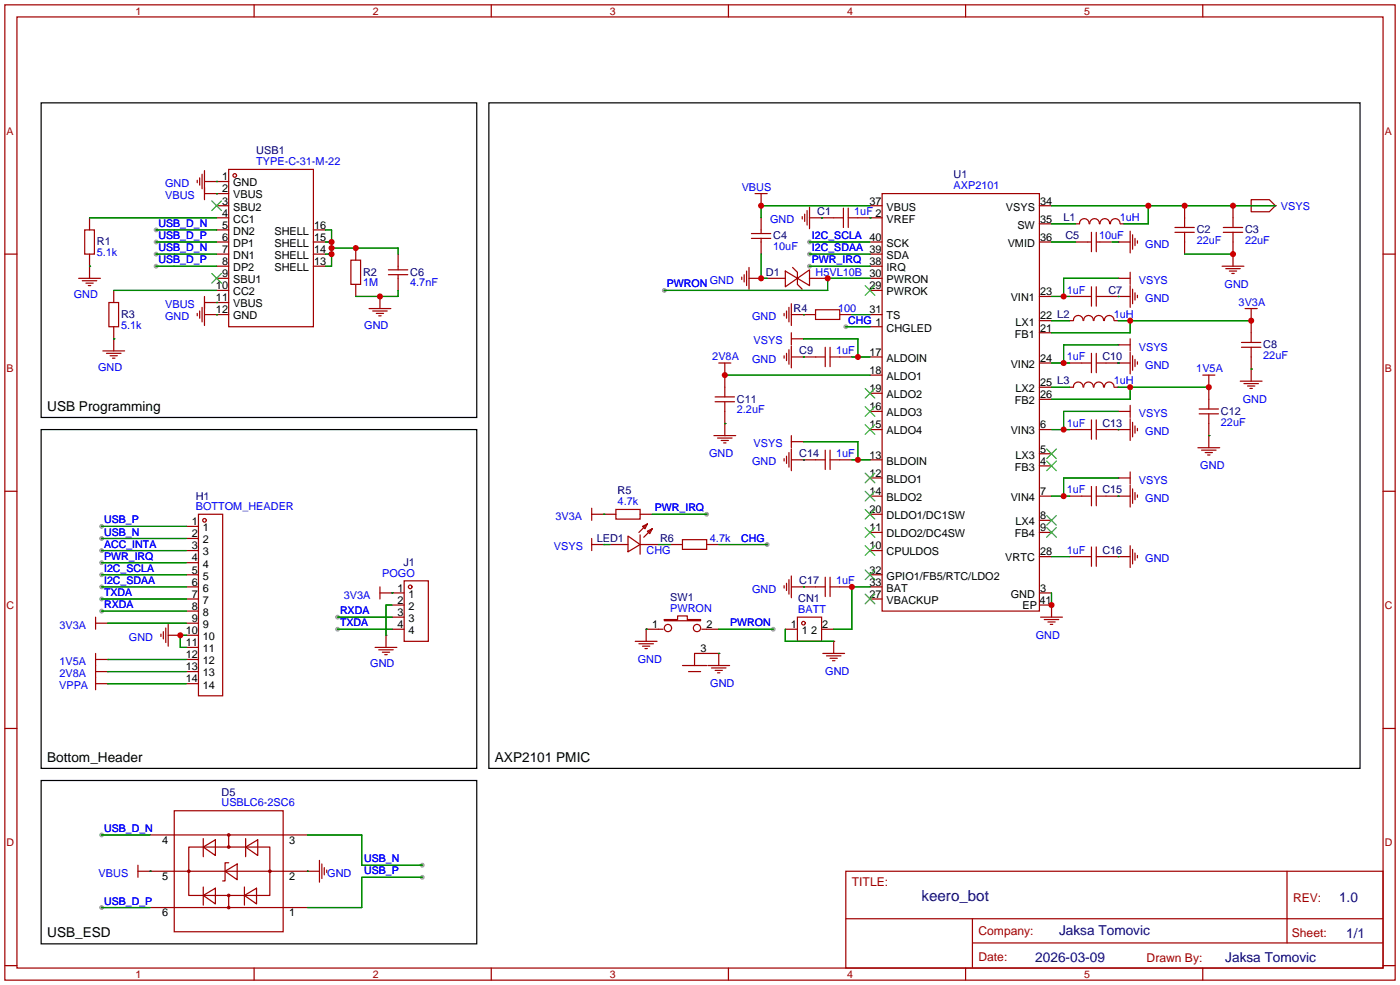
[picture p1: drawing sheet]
<svg xmlns="http://www.w3.org/2000/svg" width="294mm" height="207mm" viewBox="0 0 294 207" stroke-linecap="round" stroke-linejoin="round" font-family="sans-serif">
<g fill="#999">
<circle cx="169.9" cy="50.8" r=".51"/>
<circle cx="169.9" cy="53.3" r=".51"/>
<circle cx="169.9" cy="55.9" r=".51"/>
<circle cx="139.4" cy="61" r=".51"/>
<circle cx="177.5" cy="68.6" r=".51"/>
<circle cx="148.3" cy="108" r=".51"/>
<circle cx="161" cy="114.3" r=".51"/>
<circle cx="162.3" cy="132.1" r=".51"/>
<circle cx="32.8" cy="53.3" r=".51"/>
<circle cx="32.8" cy="55.9" r=".51"/>
<circle cx="32.8" cy="50.8" r=".51"/>
<circle cx="32.8" cy="48.3" r=".51"/>
<circle cx="70.9" cy="132.1" r=".51"/>
<circle cx="70.9" cy="129.5" r=".51"/>
<circle cx="21.3" cy="128.3" r=".51"/>
<circle cx="21.3" cy="125.7" r=".51"/>
<circle cx="21.3" cy="123.2" r=".51"/>
<circle cx="21.3" cy="120.7" r=".51"/>
<circle cx="21.3" cy="113" r=".51"/>
<circle cx="21.3" cy="110.5" r=".51"/>
<circle cx="21.3" cy="115.6" r=".51"/>
<circle cx="21.3" cy="118.1" r=".51"/>
<circle cx="88.6" cy="181.6" r=".51"/>
<circle cx="88.6" cy="184.2" r=".51"/>
<circle cx="21.3" cy="175.3" r=".51"/>
<circle cx="21.3" cy="190.5" r=".51"/>
</g>
<g fill="none" stroke="#a10000" stroke-width=".25">
<path d="M1 1h291.9v204.7h-291.9zM3.6 3.6h286.7v199.6h-286.7zM53.3 1v2.6M103.1 1v2.6M152.9 1v2.6M202.7 1v2.6M252.5 1v2.6M41.4 37.8v.6M41.9 37.3v1.6M42.4 36.6v3M42.9 35.8v6.1M42.9 38.1h5.1"/>
<path d="M45.5 38.1h.1M48 35.6h17.8v33h-17.8zM1 53.3h2.6M16.5 58.4h4.6M17.3 58.9h3M17.8 48.3h2v5h-2zM18 59.4h1.6M18.5 59.9h.5M18.8 55.9h.1M18.8 45.7v2.6M18.8 53.3v5.1M42.9 40.6h5.1"/>
<path d="M45.5 40.6h.1M45.5 53.3h2.5M45.5 45.7h2.5M45.5 58.4h2.5M45.5 50.8h2.5M45.5 55.9h2.5M45.5 43.2h2.5M45.5 48.3h2.5M65.8 53.3h2.5M65.8 50.8h2.5M65.8 55.9h2.5M65.8 48.3h2.5"/>
<path d="M73.7 54.6h2v5.1h-2zM74.7 52.1v2.5M74.7 59.7v2.5M81.5 56.6h4.1M81.5 57.7h4.1M83.6 53.3v3.3M83.6 57.7v3.3M155.7 58.2v.5M156.2 57.7v1.5M156.7 56.9v3M157.2 58.4h2.6M157.2 56.1v4.6"/>
<path d="M157.7 49h4.1M157.7 50h4.1M158.5 40.6h2.5M159.8 58.4h.1M159.8 43.2h.1M159.8 40.6v2.6M159.8 45.7v3.3M159.8 50v3.3M161 58.4h3.8M164.8 56.9l2.6 1.5-2.6 1.8zM166.4 56.1l1 1.1v2.5l1 1M167.4 58.4l2.5-1.8v3.3z"/>
<path d="M168.4 45.5v.5M168.9 45v1.5M169.4 44.2v3M169.9 45.7h7.1M169.9 43.4v4.6M169.9 58.4h3.8M172.5 45.7h.1M177 43.7v4.1M178.1 45.7h7.1M178.1 43.7v4.1M182.6 53.3h2.6M182.6 58.4h2.6"/>
<path d="M182.6 50.8h2.6M182.6 55.9h2.6M182.6 43.2h2.6M185.2 40.6h33v87.7h-33zM218.2 47h2.5M218.2 50.8h2.5M218.2 43.2h2.5M225.8 47h.8M225.8 50.8h3.3M226.6 47a1.01 1.01 0 0 1 1-1.1 1.01 1.01 0 0 1 1 1.1M228.8 47a1.01 1.01 0 0 1 1-1.1 1.01 1.01 0 0 1 1 1.1M229.1 48.8v4"/>
<path d="M230.1 48.8v4M230.1 50.8h3.3M230.9 47a1.01 1.01 0 0 1 1-1.1 1.01 1.01 0 0 1 1 1.1M233.1 47a1.01 1.01 0 0 1 1-1.1 1.01 1.01 0 0 1 1 1.1M234.7 58.4h.1M234.7 50.8h.1M234.7 58.4h2.5M234.7 50.8h2.5M235.2 47h.8M237.2 48.5v4.6M237.2 57.2v2.5M237.2 59.9v4.6"/>
<path d="M237.7 49.3v3M238.3 50v1.6M238.8 50.5v.6M246.6 48.8h4.1M246.6 47.8h4.1M248.7 43.2v4.6M248.7 48.8v4.5M256.5 55.9h4.6M256.8 48.8h4.1M256.8 47.8h4.1M257.3 56.4h3M258.1 56.9h1.5"/>
<path d="M258.6 57.4h.5M258.8 53.3h.1M258.8 43.2v4.6M258.8 48.8v7.1M262.6 41.9h3.8l1.3 1.3-1.3 1.3h-3.8zM267.7 43.2h.1M290.3 53.3h2.6M21.6 73.7h4.6M22.4 74.2h3M22.9 63.5h2v5.1h-2zM23.1 74.7h1.5M23.6 75.2h.5"/>
<path d="M23.9 71.1h.1M23.9 61v2.5M23.9 68.6v5.1M41.4 65.8v.5M41.9 65.3v1.5M42.4 64.5v3.1M42.9 66h5.1M42.9 63.5h5.1M42.9 62.2v6.1M45.5 63.5h.1M45.5 66h.1M45.5 61h2.5"/>
<path d="M77.5 64.8h4.5M78.2 65.3h3.1M79 65.8h1.5M79.5 66.3h.5M79.8 62.2h.1M79.8 62.2v2.6M150.9 76.2h2.5M152.1 78.7h.1M152.1 76.2v7.1M164.6 65.8v.5M164.6 74.7v.5M165.1 65.3v1.5"/>
<path d="M165.1 74.2v1.5M165.6 64.5v3.1M165.6 73.4v3.1M166.1 66h5.1M166.1 63.8v4.5M166.1 69.9v2.5M166.1 72.6v4.6M166.1 74.9h7.1M166.1 71.1h2.6M168.7 66h.1M168.7 74.9h.1M168.7 71.1h.1"/>
<path d="M171.2 65h5.1v2.1h-5.1zM173.2 72.9v4.1M174.2 74.9h4.6M174.2 72.9v4.1M176.3 66h2.5M182.6 66h2.6M182.6 74.9h2.6M182.6 68.6h2.6M182.6 78.7h2.6M182.6 61h2.6M218.2 62.2h2.5M218.2 76.2h2.5"/>
<path d="M218.2 69.9h2.5M218.2 67.3h2.5M224.5 62.2h4.6M224.5 76.2h4.6M224.5 67.3h.8M225.3 67.3a1.01 1.01 0 0 1 1-1.1 1.01 1.01 0 0 1 1.1 1.1M227.5 67.3a1.01 1.01 0 0 1 1-1.1 1.01 1.01 0 0 1 1 1.1M229.1 60.2v4.1M229.1 74.2v4M229.6 67.3a1.01 1.01 0 0 1 1-1.1 1.01 1.01 0 0 1 1.1 1.1M230.1 62.2h7.1M230.1 60.2v4.1"/>
<path d="M230.1 74.2v4M230.1 76.2h7.1M231.8 67.3a1.01 1.01 0 0 1 1-1.1 1.01 1.01 0 0 1 1 1.1M233.9 67.3h.8M234.7 62.2h.1M234.7 72.4h.1M234.7 76.2h.1M234.7 72.4h2.5M237.2 71.1v2.6M237.2 73.9v4.6M237.7 60.7v3.1M237.7 74.7v3"/>
<path d="M238.3 61.5v1.5M238.3 75.4v1.6M238.8 62v.5M238.8 75.9v.6M252.5 78.7h2.5M253.7 78.7v7.2M260.6 72.9h4.1M260.6 71.9h4.1M261.4 64.8h2.5M262.6 77.5h.1M262.6 67.3h.1M262.6 64.8v7.1"/>
<path d="M262.6 72.9v7.1M149.9 91.4h4.5M150.1 84.3h4.1M150.1 83.3h4.1M150.6 91.9h3.1M151.4 92.5h1.5M151.9 93h.5M152.1 88.9h.1M152.1 84.3v7.1M164.6 96.3v.5M165.1 95.8v1.5M165.6 95v3"/>
<path d="M166.1 91.4v2.6M166.1 94.2v4.6M166.1 96.5h7.1M166.1 92.7h2.6M168.7 96.5h.1M168.7 92.7h.1M173.2 94.5v4.1M174.2 94.5v4.1M174.2 96.5h4.6M182.6 96.5h2.6M182.6 90.2h2.6M182.6 86.4h2.6"/>
<path d="M182.6 82.6h2.6M218.2 97.8h2.5M218.2 95.3h2.5M218.2 90.2h2.5M218.2 81.3h2.5M218.2 83.8h2.5M224.5 90.2h4.6M224.5 81.3h.8M225.3 81.3a1.01 1.01 0 0 1 1-1.1 1.01 1.01 0 0 1 1.1 1.1M227.5 81.3a1.01 1.01 0 0 1 1-1.1 1.01 1.01 0 0 1 1 1.1M229.1 88.1v4.1M229.6 81.3a1.01 1.01 0 0 1 1-1.1 1.01 1.01 0 0 1 1.1 1.1"/>
<path d="M230.1 88.1v4.1M230.1 90.2h7.1M231.8 81.3a1.01 1.01 0 0 1 1-1.1 1.01 1.01 0 0 1 1 1.1M233.9 81.3h.8M234.7 86.4h.1M234.7 90.2h.1M234.7 86.4h2.5M237.2 85.1v2.5M237.2 87.9v4.6M237.2 99.1v2.5M237.7 88.6v3.1M238.3 89.4v1.5"/>
<path d="M238.8 89.9v.5M251.5 94h4.5M251.7 86.9h4.1M251.7 85.9h4.1M252.2 94.5h3.1M253 95h1.5M253.5 95.5h.5M253.7 91.4h.1M253.7 81.3h.1M253.7 86.9v7.1M260.3 80h4.6M261.1 80.5h3.1"/>
<path d="M261.9 81h1.5M262.4 81.5h.5M1 103.1h2.6M39.1 115.6h2.6M39.1 110.5h2.6M39.1 113h2.6M39.1 118.1h2.6M41.7 108h5v38.1h-5zM124.2 108h5.1M124.2 106.7v2.5M124.2 113v2.6M124.2 114.3h2.5"/>
<path d="M126.7 108h.1M126.7 114.3h.1M128 114.3h3.8M129.3 106.9h5.1v2.1h-5.1zM131.8 112.5l2.6 1.8-2.6 1.5zM134.4 108h2.5M134.4 114.3h3.8M134.4 112.3v4M134.9 110.5l1-.5-.5 1zM135.9 111.5l1-.5-.5 1zM135.9 110l-1.8 1.8M136.9 111l-1.8 1.8"/>
<path d="M140.7 114.3h2.6M143.3 113.3h5v2h-5zM148.3 114.3h2.6M182.6 104.1h2.6M182.6 111.8h2.6M182.6 115.6h2.6M182.6 100.3h2.6M182.6 108h2.6M218.2 116.8h2.5M218.2 104.1h2.5M218.2 109.2h2.5M218.2 111.8h2.5"/>
<path d="M224.5 116.8h4.6M224.5 104.1h4.6M229.1 102.1v4.1M229.1 114.8v4.1M230.1 102.1v4.1M230.1 114.8v4.1M230.1 116.8h7.1M230.1 104.1h7.1M234.7 116.8h.1M234.7 100.3h.1M234.7 104.1h.1M234.7 100.3h2.5"/>
<path d="M237.2 101.9v4.5M237.2 114.6v4.5M237.7 102.6v3.1M237.7 115.3v3.1M238.3 103.4v1.5M238.3 116.1v1.5M238.8 103.9v.5M238.8 116.6v.5M290.3 103.1h2.6M20.1 130.8h2.5M20.1 138.4h2.5M20.1 129.5v2.6"/>
<path d="M20.1 137.2v7.6M22.6 130.8h.1M22.6 138.4h.1M33.8 133.1v.5M34.3 132.6v1.5M34.8 131.8v3.1M35.3 133.4h2.5M35.3 131.1v4.5M37.8 133.4h.1M39.1 123.2h2.6M39.1 125.7h2.6M39.1 120.7h2.6"/>
<path d="M39.1 128.3h2.6M39.1 130.8h2.6M39.1 133.4h2.6M39.1 135.9h2.6M39.1 138.4h2.6M78.7 135.9h4.6M79.5 136.4h3M79.8 124.5h5M79.8 123.2v2.5M80.3 136.9h1.5M80.8 137.4h.5M81 133.4h.1"/>
<path d="M81 133.4v2.5M82.3 124.5h.1M82.3 129.5h2.5M82.3 127h2.5M82.3 132.1h2.5M84.8 121.9h5.1v12.7h-5.1zM133.3 134.6h4.6M134.1 135.1h3.1M134.9 135.6h1.5M135.4 136.1h.5M135.6 132.1h.1M135.6 132.1h3.6"/>
<path d="M135.6 132.1v2.5M139.4 130h2.8v-.7h2.1v.7h2.8v.3h-7.7zM143.3 139.7h5M147.3 132.1h3.6M148.6 139.7h4.6M150.9 137.2h.1M150.9 137.2h-5.1v2.5M150.9 137.2v2.5M164.6 122.9v.5M164.8 132.1h2.6M165.1 122.4v1.6M165.6 121.7v3"/>
<path d="M166.1 120.9v4.6M166.1 123.2h7.1M167.4 129.5h5.1v5.1h-5.1zM168.7 123.2h.1M172.5 132.1h2.5M172.7 137.2h4.6M173.2 121.2v4M173.5 137.7h3M174.2 121.2v4M174.2 123.2h4.6M174.2 138.2h1.6M174.8 138.7h.5"/>
<path d="M175 134.6h.1M175 134.6v2.6M182.6 123.2h2.6M182.6 125.7h2.6M182.6 120.7h2.6M218.2 124.5h2.5M218.2 127h2.5M218.4 129.5h4.6M219.2 130h3M220 130.6h1.5M220.5 131.1h.5M220.7 127h.1"/>
<path d="M220.7 127v2.5M1 152.9h2.6M20.1 141h2.5M20.1 143.5h2.5M22.6 141h.1M22.6 143.5h.1M39.1 141h2.6M39.1 143.5h2.6M144.5 141h2.6M149.4 140.2h3M150.1 140.7h1.5M150.6 141.2h.5"/>
<path d="M290.3 152.9h2.6M31.5 175.3h33M36.6 170.2h22.8v25.4h-22.8zM39.6 177.8h17v10.2h-17zM42.7 177.8l2.5-1.5v3.3zM42.7 176v3.8M48 175.3v2.5M51.6 177.8l2.5-1.5v3.3zM51.6 176v3.8M29 182.9h38.1M29 181.6v2.6M31.5 182.9h.1"/>
<path d="M31.5 190.5h33M42.7 188l2.5-1.6v3.3zM42.7 186.2v3.8M47.2 182.9l2.6-1.5v3.3zM48 181.1h-.8v3.8h-.5M48 188v2.5M51.3 188l2.5-1.6v3.3zM51.3 186.2v3.8M64.5 182.9h.1M67.1 180.6v4.6M67.6 181.4v3M68.1 182.1v1.5"/>
<path d="M68.6 182.6v.5M177.5 182.9h112.8v20.3h-112.8zM177.6 192.8h112.6M204.1 197.9h86.1M204.1 192.8v10.2M270.2 182.9v15M1 202.7h2.6M53.3 203.2v2.5M103.1 203.2v2.5M152.9 203.2v2.5M202.7 203.2v2.5M252.5 203.2v2.5"/>
<path d="M290.3 202.7h2.6"/>
<circle cx="49.3" cy="36.8" r=".38"/>
<circle cx="42.9" cy="109.2" r=".38"/>
<circle cx="86.1" cy="123.2" r=".38"/>
<circle cx="140.2" cy="131.8" r=".76"/>
<circle cx="146.3" cy="131.8" r=".76"/>
<circle cx="168.7" cy="130.8" r=".38"/>
<circle cx="48" cy="175.3" r=".25"/>
<circle cx="48" cy="177.8" r=".25"/>
<circle cx="39.6" cy="182.9" r=".25"/>
<circle cx="48" cy="188" r=".25"/>
<circle cx="48" cy="190.5" r=".25"/>
<circle cx="56.6" cy="182.9" r=".25"/>
</g>
<g fill="none" stroke="#3c3" stroke-width=".25">
<path d="M44.4 42.2l2.1 2M44.4 57.4l2.1 2M46.5 42.2l-2.1 2M46.5 57.4l-2.1 2M181.6 59.9l2 2.1M183.6 59.9l-2 2.1M181.6 99.3l2 2M181.6 89.2l2 2M181.6 85.3l2 2.1M181.6 81.5l2 2.1M183.6 99.3l-2 2M183.6 89.2l-2 2"/>
<path d="M183.6 85.3l-2 2.1M183.6 81.5l-2 2.1M219.7 96.8l2 2M219.7 94.2l2 2.1M221.7 96.8l-2 2M221.7 94.2l-2 2.1M181.6 114.6l2 2M181.6 110.7l2 2.1M181.6 103.1l2 2.1M181.6 106.9l2 2.1M181.6 119.6l2 2.1M183.6 114.6l-2 2"/>
<path d="M183.6 110.7l-2 2.1M183.6 103.1l-2 2.1M183.6 106.9l-2 2.1M183.6 119.6l-2 2.1M219.7 108.2l2 2M219.7 110.7l2 2.1M221.7 108.2l-2 2M221.7 110.7l-2 2.1M181.6 124.7l2 2M183.6 124.7l-2 2"/>
</g>
<path d="M8.6 21.6h91.5v66h-91.5zM102.6 21.6h182.9v139.7h-182.9zM8.6 90.2h91.5v71.1h-91.5zM8.6 163.8h91.5v34.3h-91.5z" fill="none" stroke="#000" stroke-width=".25"/>
<g fill="none" stroke="#008700" stroke-width=".25">
<path d="M45.5 38.1h.1M18.8 55.9h.1M18.8 45.7h26.7M32.8 50.8h12.7M32.8 53.3h12.7M32.8 55.9h12.7M32.8 48.3h12.7M45.5 40.6h.1M68.3 50.8h1.3M68.3 53.3h1.3M68.3 48.3h1.3v7.6h-1.3M69.6 52.1h14v1.2"/>
<path d="M159.8 53.3v5.1h1.2M169.9 50.8h12.7M169.9 53.3h12.7M169.9 55.9h12.7M172.5 45.7h.1M182.6 45.7h.1M182.6 58.4h-8.9v2.6h-34.3M182.6 43.2h-22.8v2.5M220.7 50.8h5.1M220.7 43.2h47M220.7 47h5.1M233.4 50.8h1.3"/>
<path d="M234.7 58.4h-11.4v3.8M241 43.2v3.8h-5M248.7 53.3h10.1M23.9 71.1h.1M23.9 61h21.6M45.5 63.5h.1M45.5 66h.1M83.6 61v1.2h-8.9M152.1 78.7h30.5M168.7 66h.1M168.7 74.9h.1M168.7 71.1h11.4v3.8"/>
<path d="M177.5 68.6h5.1M178.8 66h3.8M178.8 74.9h3.8M220.7 62.2h3.8M220.7 76.2h3.8M220.7 67.3h3.8M234.7 62.2h.1M234.7 76.2h.1M234.7 72.4h-11.4v3.8M234.7 67.3h27.9M237.2 67.3v2.6h-16.5M262.6 77.5h.1"/>
<path d="M152.1 88.9h.1M168.7 96.5h.1M168.7 92.7h11.4v3.8M178.8 96.5h3.8M220.7 81.3h3.8M220.7 90.2h3.8M234.7 90.2h.1M234.7 86.4h-11.4v3.8M234.7 81.3h19M237.2 81.3v2.5h-16.5M253.7 91.4h.1M21.3 113h17.8"/>
<path d="M21.3 110.5h17.8M21.3 115.6h17.8M21.3 118.1h17.8M126.7 108h.1M126.7 114.3h1.3M136.9 108h11.4M138.2 114.3h2.5M150.9 114.3h10.1M220.7 116.8h3.8M220.7 104.1h3.8M234.7 116.8h.1M234.7 104.1h.1"/>
<path d="M234.7 100.3h-11.4v3.8M21.3 123.2h17.8M21.3 128.3h17.8M21.3 125.7h17.8M21.3 120.7h17.8M22.6 138.4h16.5M22.6 130.8h16.5M39.1 133.4h-1.3v2.5h1.3M70.9 132.1h11.4M70.9 129.5h11.4M82.3 124.5h.1M82.3 127h-1.3v6.4"/>
<path d="M135.6 132.1h.1M150.9 137.2h.1M150.9 132.1h11.4M164.8 132.1v2.5h10.2M168.7 123.2h.1M182.6 123.2h-3.8v8.9h-3.8M220.7 124.5v2.5M22.6 143.5h16.5M22.6 141h16.5M21.3 175.3h10.2M64.5 175.3h11.4v6.3h12.7M21.3 190.5h10.2"/>
<path d="M31.5 182.9h.1M64.5 182.9h.1M88.6 184.2h-12.7v6.3h-11.4"/>
</g>
<g fill="#c00">
<circle cx="173.7" cy="58.4" r=".63"/>
<circle cx="180.1" cy="74.9" r=".63"/>
<circle cx="180.1" cy="96.5" r=".63"/>
<circle cx="223.3" cy="62.2" r=".63"/>
<circle cx="223.3" cy="76.2" r=".63"/>
<circle cx="241" cy="43.2" r=".63"/>
<circle cx="248.7" cy="43.2" r=".63"/>
<circle cx="258.8" cy="43.2" r=".63"/>
<circle cx="178.8" cy="123.2" r=".63"/>
<circle cx="159.8" cy="43.2" r=".63"/>
<circle cx="159.8" cy="58.4" r=".63"/>
<circle cx="258.8" cy="53.3" r=".63"/>
<circle cx="237.2" cy="67.3" r=".63"/>
<circle cx="262.6" cy="67.3" r=".63"/>
<circle cx="237.2" cy="81.3" r=".63"/>
<circle cx="253.7" cy="81.3" r=".63"/>
<circle cx="220.7" cy="127" r=".63"/>
<circle cx="152.1" cy="78.7" r=".63"/>
<circle cx="223.3" cy="90.2" r=".63"/>
<circle cx="223.3" cy="104.1" r=".63"/>
<circle cx="69.6" cy="50.8" r=".63"/>
<circle cx="74.7" cy="52.1" r=".63"/>
<circle cx="69.6" cy="52.1" r=".63"/>
<circle cx="69.6" cy="53.3" r=".63"/>
<circle cx="79.8" cy="62.2" r=".63"/>
<circle cx="37.8" cy="133.3" r=".63"/>
</g>
<text font-size="3.2" fill="#000080" x="193.5" y="189.2">keero_bot</text>
<g font-size="2.9">
<text x="9.9" y="86.2">USB Programming</text>
<text x="9.9" y="159.9">Bottom_Header</text>
<text x="103.9" y="159.9">AXP2101 PMIC</text>
<text x="9.9" y="196.7">USB_ESD</text>
</g>
<g font-size="2.9" fill="#000080">
<text x="281.1" y="189.4">1.0</text>
<text x="222.3" y="196.3">Jaksa Tomovic</text>
<text x="282.6" y="196.8">1/1</text>
<text x="217.3" y="201.9">2026-03-09</text>
<text x="257.2" y="201.8">Jaksa Tomovic</text>
</g>
<g font-size="2.5" fill="#a00000">
<text x="178.8" y="186">TITLE:</text>
<text x="271.4" y="189.4">REV:</text>
<text x="205.4" y="196.3">Company:</text>
<text x="271.2" y="196.7">Sheet:</text>
<text x="205.4" y="201.8">Date:</text>
<text x="240.7" y="201.9">Drawn By:</text>
</g>
<g font-size="2.3" fill="#000080">
<text x="53.8" y="32.3">USB1</text>
<text x="200.2" y="37.3">U1</text>
<text x="171.6" y="45.1">C1</text>
<text x="223.2" y="46.4">L1</text>
<text x="20.3" y="51.5">R1</text>
<text x="162.3" y="50.2">C4</text>
<text x="223.6" y="50.2">C5</text>
<text x="251.2" y="48.9">C2</text>
<text x="261.4" y="48.9">C3</text>
<text x="76.2" y="57.8">R2</text>
<text x="86.1" y="57.8">C6</text>
<text x="160.8" y="57.8">D1</text>
<text x="166.6" y="65.4">R4</text>
<text x="232.7" y="61.6">C7</text>
<text x="25.4" y="66.7">R3</text>
<text x="167.8" y="74.3">C9</text>
<text x="231.4" y="75.6">C10</text>
<text x="265.2" y="73.1">C8</text>
<text x="154.7" y="84.5">C11</text>
<text x="231.4" y="89.6">C13</text>
<text x="256.3" y="87">C12</text>
<text x="167.8" y="95.9">C14</text>
<text x="41.1" y="104.8">H1</text>
<text x="129.7" y="103.8">R5</text>
<text x="231.4" y="103.5">C15</text>
<text x="125.3" y="113.7">LED1</text>
<text x="138.5" y="113.7">R6</text>
<text x="84.7" y="118.7">J1</text>
<text x="231.4" y="116.2">C16</text>
<text x="167.8" y="122.6">C17</text>
<text x="140.7" y="126.1">SW1</text>
<text x="167.6" y="126.4">CN1</text>
<text x="46.5" y="167">D5</text>
</g>
<g font-size="2.3" fill="#00f">
<text x="53.8" y="34.6">TYPE-C-31-M-22</text>
<text x="34.7" y="41.8">VBUS</text>
<text x="34.7" y="39.3">GND</text>
<text x="155.7" y="40">VBUS</text>
<text x="200.2" y="39.6">AXP2101</text>
<text x="161.7" y="46.9">GND</text>
<text x="179.3" y="45.1">1uF 2</text>
<text x="235.1" y="46.4">1uH</text>
<text x="268.9" y="44.2">VSYS</text>
<text x="20.3" y="53.8">5.1k</text>
<text x="162.3" y="52.5">10uF</text>
<text x="230.7" y="50.2">10uF</text>
<text x="240.4" y="52">GND</text>
<text x="251.2" y="51.2">22uF</text>
<text x="261.4" y="51.2">22uF</text>
<text x="149" y="59.6">GND</text>
<text x="171.2" y="57.8">H5VL10B 30</text>
<text x="239.1" y="59.6">VSYS</text>
<text x="15.5" y="62.6">GND</text>
<text x="34.7" y="64.7">VBUS</text>
<text x="76.2" y="60.1">1M</text>
<text x="86.1" y="60.1">4.7nF</text>
<text x="176" y="65.4">100</text>
<text x="223.9" y="61.6">1uF</text>
<text x="240.4" y="63.4">GND</text>
<text x="257" y="60.4">GND</text>
<text x="260" y="64.1">3V3A</text>
<text x="25.4" y="69">5.1k</text>
<text x="34.7" y="67.2">GND</text>
<text x="76.5" y="69">GND</text>
<text x="157.9" y="67.2">GND</text>
<text x="233.8" y="66.7">1uH</text>
<text x="20.6" y="77.9">GND</text>
<text x="149.5" y="75.6">2V8A</text>
<text x="157.9" y="76.1">GND</text>
<text x="158.2" y="72.3">VSYS</text>
<text x="175.5" y="74.3">1uF</text>
<text x="223.9" y="75.6">1uF</text>
<text x="239.1" y="73.6">VSYS</text>
<text x="240.4" y="77.4">GND</text>
<text x="265.2" y="75.4">22uF</text>
<text x="233.8" y="80.7">1uH</text>
<text x="251.1" y="78.1">1V5A</text>
<text x="154.7" y="86.8">2.2uF</text>
<text x="223.9" y="89.6">1uF</text>
<text x="239.1" y="87.5">VSYS</text>
<text x="256.3" y="89.3">22uF</text>
<text x="260.9" y="84.5">GND</text>
<text x="148.8" y="96">GND</text>
<text x="158.2" y="93.9">VSYS</text>
<text x="175.5" y="95.9">1uF</text>
<text x="240.4" y="91.4">GND</text>
<text x="157.9" y="97.7">GND</text>
<text x="239.1" y="101.5">VSYS</text>
<text x="252" y="98.5">GND</text>
<text x="41.1" y="107">BOTTOM_HEADER</text>
<text x="129.7" y="106">4.7k</text>
<text x="223.9" y="103.5">1uF</text>
<text x="240.4" y="105.3">GND</text>
<text x="116.6" y="109.1">3V3A</text>
<text x="149" y="113.7">4.7k</text>
<text x="116.3" y="115.5">VSYS</text>
<text x="135.7" y="116.2">CHG</text>
<text x="223.9" y="116.2">1uF</text>
<text x="240.4" y="118">GND</text>
<text x="72.2" y="125.6">3V3A</text>
<text x="80.2" y="121">POGO</text>
<text x="157.9" y="124.4">GND</text>
<text x="175.5" y="122.6">1uF</text>
<text x="12.5" y="132">3V3A</text>
<text x="140.7" y="128.4">PWRON</text>
<text x="167.6" y="128.6">BATT</text>
<text x="27.1" y="134.5">GND</text>
<text x="217.4" y="134.1">GND</text>
<text x="12.5" y="142.2">2V8A</text>
<text x="12.5" y="139.6">1V5A</text>
<text x="77.7" y="140.1">GND</text>
<text x="133.9" y="139.2">GND</text>
<text x="173.2" y="141.7">GND</text>
<text x="12.4" y="144.7">VPPA</text>
<text x="149.1" y="144.2">GND</text>
<text x="46.5" y="169.3">USBLC6-2SC6</text>
<text x="20.7" y="184.1">VBUS</text>
<text x="68.7" y="184.1">GND</text>
</g>
<g font-size="2.3">
<text x="46.6" y="37.8">1</text>
<text x="46.6" y="40.4">2</text>
<text x="48.9" y="39.1">GND</text>
<text x="48.9" y="41.7">VBUS</text>
<text x="46.6" y="42.9">3</text>
<text x="46.6" y="45.5">4</text>
<text x="48.9" y="44.2">SBU2</text>
<text x="48.9" y="46.7">CC1</text>
<text x="182.5" y="42.9">37</text>
<text x="186.1" y="46.7">VREF</text>
<text x="186.1" y="44.2">VBUS</text>
<text x="211.1" y="44.2">VSYS</text>
<text x="218.3" y="42.9">34</text>
<text x="218.3" y="46.7">35</text>
<text x="46.6" y="48">5</text>
<text x="46.6" y="50.5">6</text>
<text x="46.6" y="53.1">7</text>
<text x="48.9" y="49.3">DN2</text>
<text x="48.9" y="51.8">DP1</text>
<text x="57.6" y="51.8">SHELL</text>
<text x="57.6" y="49.3">SHELL</text>
<text x="65.9" y="53.1">14</text>
<text x="65.9" y="50.5">15</text>
<text x="65.9" y="48">16</text>
<text x="186.1" y="51.8">SCK</text>
<text x="211.5" y="51.8">VMID</text>
<text x="213.6" y="48">SW</text>
<text x="218.3" y="50.5">36</text>
<text x="46.6" y="55.6">8</text>
<text x="46.6" y="58.2">9</text>
<text x="48.9" y="54.4">DN1</text>
<text x="48.9" y="56.9">DP2</text>
<text x="48.9" y="59.4">SBU1</text>
<text x="57.6" y="56.9">SHELL</text>
<text x="57.6" y="54.4">SHELL</text>
<text x="65.9" y="55.6">13</text>
<text x="182.5" y="55.6">38</text>
<text x="186.1" y="59.4">PWRON</text>
<text x="186.1" y="56.9">IRQ</text>
<text x="186.1" y="54.4">SDA</text>
<text x="45.3" y="60.7">10</text>
<text x="45.3" y="63.2">11</text>
<text x="45.3" y="65.8">12</text>
<text x="48.9" y="62">CC2</text>
<text x="48.9" y="64.5">VBUS</text>
<text x="182.5" y="60.7">29</text>
<text x="182.5" y="65.8">31</text>
<text x="186.1" y="62">PWROK</text>
<text x="212.2" y="63.2">VIN1</text>
<text x="218.3" y="62">23</text>
<text x="48.9" y="67.1">GND</text>
<text x="186.1" y="69.6">CHGLED</text>
<text x="186.1" y="67.1">TS</text>
<text x="213" y="70.9">FB1</text>
<text x="213.2" y="68.3">LX1</text>
<text x="218.3" y="69.6">21</text>
<text x="218.3" y="67.1">22 L2</text>
<text x="182.5" y="74.7">17</text>
<text x="186.1" y="75.9">ALDOIN</text>
<text x="212.2" y="77.2">VIN2</text>
<text x="218.3" y="75.9">24</text>
<text x="182.5" y="78.5">18</text>
<text x="182.5" y="82.3">19</text>
<text x="186.1" y="79.8">ALDO1</text>
<text x="186.1" y="83.6">ALDO2</text>
<text x="213.2" y="82.3">LX2</text>
<text x="218.3" y="81">25 L3</text>
<text x="218.3" y="83.6">26</text>
<text x="182.5" y="89.9">15</text>
<text x="182.5" y="86.1">16</text>
<text x="186.1" y="87.4">ALDO3</text>
<text x="213" y="84.8">FB2</text>
<text x="218.3" y="89.9">6</text>
<text x="186.1" y="91.2">ALDO4</text>
<text x="212.2" y="91.2">VIN3</text>
<text x="218.3" y="95">5</text>
<text x="182.5" y="100.1">12</text>
<text x="182.5" y="96.3">13</text>
<text x="186.1" y="101.3">BLDO1</text>
<text x="186.1" y="97.5">BLDOIN</text>
<text x="213" y="98.8">FB3</text>
<text x="213.2" y="96.3">LX3</text>
<text x="218.3" y="97.5">4</text>
<text x="182.5" y="103.9">14</text>
<text x="182.5" y="107.7">20</text>
<text x="186.1" y="105.2">BLDO2</text>
<text x="212.2" y="105.2">VIN4</text>
<text x="218.3" y="103.9">7</text>
<text x="40.3" y="110.2">1</text>
<text x="40.3" y="112.8">2</text>
<text x="42.6" y="111.5">1</text>
<text x="182.5" y="111.5">11</text>
<text x="186.1" y="112.8">DLDO2/DC4SW</text>
<text x="186.1" y="109">DLDO1/DC1SW</text>
<text x="213" y="112.8">FB4</text>
<text x="213.2" y="110.2">LX4</text>
<text x="218.3" y="109">8</text>
<text x="218.3" y="111.5">9</text>
<text x="40.3" y="115.3">3</text>
<text x="40.3" y="117.9">4</text>
<text x="42.6" y="114">2</text>
<text x="42.6" y="116.6">3</text>
<text x="42.6" y="119.1">4</text>
<text x="182.5" y="115.3">10</text>
<text x="186.1" y="116.6">CPULDOS</text>
<text x="211" y="117.9">VRTC</text>
<text x="218.3" y="116.6">28</text>
<text x="40.3" y="120.4">5</text>
<text x="40.3" y="122.9">6</text>
<text x="40.3" y="125.5">7</text>
<text x="42.6" y="121.7">5</text>
<text x="42.6" y="124.2">6</text>
<text x="83.4" y="124.2">1</text>
<text x="85.8" y="125.5">1</text>
<text x="182.5" y="125.5">27</text>
<text x="182.5" y="120.4">32</text>
<text x="182.5" y="122.9">33</text>
<text x="186.1" y="121.7">GPIO1/FB5/RTC/LDO2</text>
<text x="186.1" y="124.2">BAT</text>
<text x="212.2" y="125.5">GND</text>
<text x="218.3" y="124.2">3</text>
<text x="40.3" y="128">8</text>
<text x="40.3" y="130.6">9</text>
<text x="42.6" y="126.7">7</text>
<text x="42.6" y="129.3">8</text>
<text x="42.6" y="131.8">9</text>
<text x="83.4" y="126.7">2</text>
<text x="83.4" y="129.3">3</text>
<text x="83.4" y="131.8">4</text>
<text x="85.8" y="128">2</text>
<text x="85.8" y="130.6">3</text>
<text x="136.9" y="131.8">1</text>
<text x="148.3" y="131.8">2</text>
<text x="166" y="131.8">1</text>
<text x="172.6" y="131.8">2</text>
<text x="186.1" y="126.7">VBACKUP</text>
<text x="214.6" y="127.8">EP</text>
<text x="218.2" y="126.7">41</text>
<text x="39" y="133.1">10</text>
<text x="39" y="135.6">11</text>
<text x="42.6" y="134.4">10</text>
<text x="42.6" y="136.9">11</text>
<text x="85.8" y="133.1">4</text>
<text x="147.1" y="136.9">3</text>
<text x="168.3" y="133.1">1</text>
<text x="170.3" y="133.1">2</text>
<text x="39" y="138.2">12</text>
<text x="39" y="140.7">13</text>
<text x="39" y="143.3">14</text>
<text x="42.6" y="139.4">12</text>
<text x="42.6" y="142">13</text>
<text x="42.6" y="144.5">14</text>
<text x="34" y="177.1">4</text>
<text x="60.7" y="177.1">3</text>
<text x="34" y="184.7">5</text>
<text x="60.7" y="184.7">2</text>
<text x="34" y="192.3">6</text>
<text x="60.7" y="192.3">1</text>
</g>
<g font-size="2.2" fill="#a00000">
<text x="28.4" y="3.1">1</text>
<text x="78.2" y="3.1">2</text>
<text x="128" y="3.1">3</text>
<text x="177.8" y="3.1">4</text>
<text x="227.6" y="3.1">5</text>
<text x="1.4" y="28.3">A</text>
<text x="290.7" y="28.3">A</text>
<text x="1.4" y="78.1">B</text>
<text x="290.7" y="78.1">B</text>
<text x="1.4" y="127.9">C</text>
<text x="290.7" y="127.9">C</text>
<text x="1.4" y="177.7">D</text>
<text x="290.7" y="177.7">D</text>
<text x="28.4" y="205.2">1</text>
<text x="78.2" y="205.2">2</text>
<text x="128" y="205.2">3</text>
<text x="177.8" y="205.2">4</text>
<text x="227.6" y="205.2">5</text>
</g>
<g font-size="2.2" fill="#00f">
<text x="33.3" y="47.6">USB_D_N</text>
<text x="33.3" y="52.7">USB_D_N</text>
<text x="33.3" y="50.2">USB_D_P</text>
<text x="170.4" y="50.2">I2C_SCLA 40</text>
<text x="170.4" y="52.7">I2C_SDAA 39</text>
<text x="33.3" y="55.3">USB_D_P</text>
<text x="170.4" y="55.3">PWR_IRQ</text>
<text x="140" y="60.3">PWRON</text>
<text x="178.1" y="68">CHG 1</text>
<text x="137.4" y="107.3">PWR_IRQ</text>
<text x="21.8" y="112.4">USB_N</text>
<text x="21.8" y="109.9">USB_P</text>
<text x="155.6" y="113.7">CHG</text>
<text x="21.8" y="115">ACC_INTA</text>
<text x="21.8" y="117.5">PWR_IRQ</text>
<text x="21.8" y="125.1">TXDA</text>
<text x="21.8" y="122.6">I2C_SDAA</text>
<text x="21.8" y="120">I2C_SCLA</text>
<text x="21.8" y="127.7">RXDA</text>
<text x="71.4" y="131.5">TXDA</text>
<text x="71.4" y="128.9">RXDA</text>
<text x="153.3" y="131.5">PWRON</text>
<text x="21.8" y="174.6">USB_D_N</text>
<text x="76.5" y="181">USB_N</text>
<text x="76.5" y="183.5">USB_P</text>
<text x="21.8" y="189.9">USB_D_P</text>
</g>
</svg>
